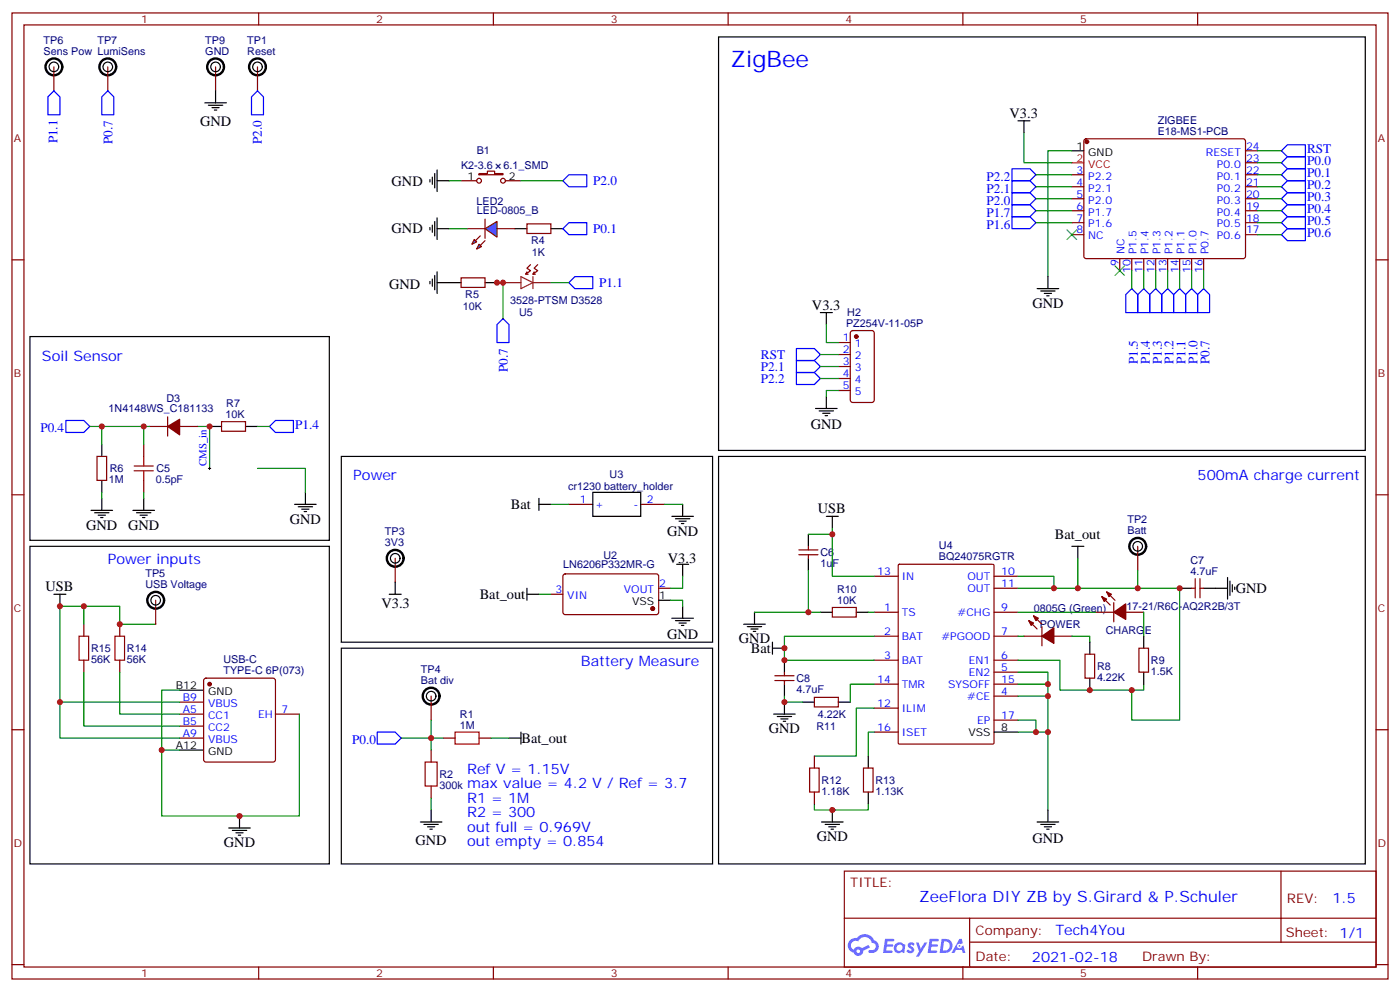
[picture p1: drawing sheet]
<svg xmlns="http://www.w3.org/2000/svg" width="412mm" height="292mm" viewBox="0 0 412 292" stroke-linecap="round" stroke-linejoin="round" font-family="sans-serif">
<g fill="none" stroke="#870000" stroke-width=".35">
<path d="M3.5 3.8h405.4v284.3h-405.4zM7.1 7.3h398.2v277.3h-398.2zM76.2 3.8v3.5M145.3 3.8v3.5M214.5 3.8v3.5M283.6 3.8v3.5M352.8 3.8v3.5M3.5 76.5h3.6M405.3 76.5h3.6M3.5 145.6h3.6M405.3 145.6h3.6M3.5 214.8h3.6"/>
<path d="M405.3 214.8h3.6M248.7 256.4h156.6v28.2h-156.6zM377.3 256.4v20.9M248.7 270.2h156.5M285.6 277.3h119.6M285.6 270.2v14.2M3.5 283.9h3.6M76.2 284.6v3.5M145.3 284.6v3.5M214.5 284.6v3.5M283.6 284.6v3.5M352.8 284.6v3.5"/>
<path d="M405.3 283.9h3.6"/>
</g>
<g fill="#5487ff">
<path d="M267.7 277.6a1.22 1.22 0 0 1 1.7 .2l-.4 .6a.47 .47 0 0 0-.3-.4 .47 .47 0 0 0-.5 .2l.1 .2a1.14 1.14 0 0 1 .8 1.8 1.14 1.14 0 0 1-1.9 0l-.2-.2 .5-.6 .7 .5a.29 .29 0 0 0 .3-.3 .29 .29 0 0 0-.2-.3 1.04 1.04 0 0 1-.6-1.7z"/>
<path d="M260.7 276.3h2.4l.3 .2-.2 .5-1.8 .1-.1 .8h1.5l.3 .4-.3 .4h-1.6l-.2 1.1h1.7l.2 .3-.2 .3-2.6 .1z"/>
<path d="M273.8 276.3h2.4l.3 .2-.1 .5-1.8 .1-.2 .8h1.6l.3 .4-.4 .4h-1.6l-.1 1.1h1.7l.2 .3-.2 .3-2.6 .1z"/>
<path d="M282.6 276.3h.7l.3 1.3-.6 .3a.69 .69 0 0 0-1 .3 .69 .69 0 0 0 .4 .9 .69 .69 0 0 0 .9-.6l.5-.2 .6 2.2h-.8l-.2-.9h-1.8l-.5 .9h-.8z"/>
<path d="M269.8 277.4h.8l.6 1.8 1.1-1.8h.9l-2.6 4.2h-.8l.9-1.5z"/>
<path d="M277.4 276.3l-.6 4.2h1.3a2.11 2.11 0 0 0 2.5-2.1 2.11 2.11 0 0 0-2.5-2.1zM278.1 277.1a1.39 1.39 0 0 1 1.7 1.4 1.39 1.39 0 0 1-1.8 1.3h-.3z"/>
<path d="M263.7 277.9a1.54 1.54 0 0 0-.1 2.2 1.54 1.54 0 0 0 2.2 .1l.6 .3 .3-2.3-.2-.3h-.4a1.49 1.49 0 0 0-2.4 0zM264 278.9a.94 .94 0 0 1 1.8 0 .94 .94 0 0 1-1.8 0z"/>
<path d="M250.4 276.7a2.18 2.18 0 0 0 1.1 3.7 1.44 1.44 0 0 0 1.6 .9 1.44 1.44 0 0 0 1.2-1.4l2-1.1-.5-.7-1.9 1a1.47 1.47 0 0 0-2.4 .4 1.39 1.39 0 0 1-.7-1.9 1.39 1.39 0 0 1 2-.5 2.12 2.12 0 0 1 2.2-1.3 2.12 2.12 0 0 1 1.9 1.7 1.14 1.14 0 0 1 1.1 1.4 1.14 1.14 0 0 1-1.7 .7 .43 .43 0 0 0-.5 .4 .43 .43 0 0 0 .4 .5 1.98 1.98 0 0 0 2.5-1.2 1.98 1.98 0 0 0-1.2-2.6 3.1 3.1 0 0 0-5.3-.6l-.9 .1zM252.3 280a.55 .55 0 0 1 1.1 0 .55 .55 0 0 1-1.1 0z"/>
<circle cx="282.6" cy="278.4" r=".26"/>
</g>
<g fill="none" stroke="#870000" stroke-width=".35">
<path d="M315.7 51.4h3.6M315.7 55h3.6M315.7 58.5h3.6M319.5 41.1l.5-.2h46.2l.5 .2 .2 .5-.1 34.1-.6 .4h-46.5l-.4-.7v-33.8zM366.9 51.4h3.5M366.9 55h3.5M366.9 58.5h3.5M366.9 47.9h3.5M366.9 44.4h3.5M315.7 62h3.6M315.7 65.5h3.6M315.7 69.1h3.6"/>
<path d="M329.8 76.1v3.6M333.4 76.1v3.6M336.9 76.1v3.6M340.4 76.1v3.6M344 76.1v3.6M347.5 76.1v3.6M351 76.1v3.6M354.5 76.1v3.6M366.9 62h3.5M366.9 65.5h3.5M366.9 69.1h3.5"/>
</g>
<circle cx="320.1" cy="41.7" r=".53" fill="#870000" stroke="#870000" stroke-width=".35"/>
<g fill="none" stroke="#000" stroke-width=".35">
<path d="M315.7 44.4h3.6M158.7 148.4h3.6M158.7 146.7v3.5M197.9 152h6.4M199 152.7h4.2M200 153.4h2.1M200.7 154.1h.7M201.1 148.4v3.6M15.9 174.9h3.5M17.6 174.9v3.5M67.4 243.7h6.3M68.4 244.4h4.3"/>
<path d="M69.5 245.1h2.1M70.2 245.8h.7M70.6 240.2v3.5"/>
</g>
<path d="M315.7 47.9h3.6" fill="none" stroke="#f00" stroke-width=".35"/>
<path d="M142.9 67.3l3.5-2.1v4.6z" fill="#09f" stroke="#870000" stroke-width=".35"/>
<path d="M142.9 64.5v5.6z" fill="#f00" stroke="#870000" stroke-width=".35"/>
<g fill="#870000" stroke="#870000" stroke-width=".35">
<path d="M142.9 70.8l-1.4 1.4z"/>
<path d="M141.5 69.4l-1.4 1.4z"/>
</g>
<g fill="#09f" stroke="#870000" stroke-width=".35">
<path d="M141.1 71.9l.7 .7-1.4 .7z"/>
<path d="M139.7 70.5l.7 .7-1.4 .7z"/>
</g>
<g fill="none" stroke="#870000" stroke-width=".35">
<path d="M15.9 19.7v7M31.7 19.7v7M63.5 19.7v7M75.8 19.7v7M135.8 53.2h4.6M141.1 51.1h2.5v-.7h2.1v.7h2.5v.3h-7.1zM148.9 53.2h4.6M137.6 67.3h5.3M146.4 67.3h5.3M155.2 65.9h7.1v2.8h-7.1zM156.3 77.9l-1.1 1.1 1.1 .7-1.4 1 .3-.7M158.4 77.9l-1.1 1.1 1.1 .7-1.4 1 .3-.7"/>
<path d="M135.8 81.8h7.1v2.8h-7.1zM154.9 80.7h.7M157 80.7h.7M250.7 97.5l.5-.2h5.6l.7 .4v20.1l-.4 .6-5.9 .1-.7-.5v-20zM246.9 100.8h3.6M246.9 104.4h3.6M246.9 107.9h3.6M246.9 111.4h3.6M246.9 114.9h3.6M28.6 134.3h2.8v7.1h-2.8zM42.3 130.8v3.5M44.1 125.5h5.3"/>
<path d="M49.4 122.7v5.6M52.9 125.5h5.3M65.3 124.1h7v2.8h-7zM42.3 141.4v3.5M167.6 148.4h7M188.7 148.4h7.1M45.9 176.7v7M116.4 164.3v7.1M162.3 174.9h3.5M166 169.1l.5-.2 27.1 .1 .4 .6v10.9l-.7 .4-27.1-.1-.4-.6v-10.6zM194 173.1h3.6M235.3 163.3h5.6"/>
<path d="M235.3 161.9h5.6M238.1 160.8v1.1M238.1 163.3v1M245.2 178.8h7v2.8h-7zM257.5 169.6h7.1M264.6 166.3l.3-.2h27.6l.3 .2v52.4l-.2 .3h-27.7l-.3-.2zM292.8 169.6h7.1M292.8 173.1h7.1M324.6 175.6l2.4 2.5M326 174.2l2.4 2.5M328.1 177.4v5.6M335.1 160.8v7.1"/>
<path d="M351 173.1h1.1M352.1 170.3v5.7M353.5 173.1h1M353.5 170.3v5.7M24.7 183.7v3.6M24.7 194.3v3.5M35.3 183.7v3.6M35.3 194.3v3.5M60.2 199.8l.5-.2h19.7l.5 .2 .2 .5v23.3l-.2 .5-.5 .2h-19.7l-.5-.2-.2-.5v-23.3zM228.2 198.9h5.7M231.1 197.8v1.1M257.5 180.2h7.1"/>
<path d="M257.5 187.3h7.1M257.5 194.3h7.1M292.8 180.2h7.1M292.8 187.3h7.1M292.8 194.3h7.1M292.8 197.8h7.1M301.6 187.3h5.3M303 182.7l2.5 2.4M304.4 181.3l2.5 2.4M306.9 184.4v5.7M310.4 187.3h5.3M319.6 192.5h2.8v7.1h-2.8z"/>
<path d="M322.8 180.2h5.3M331.6 180.2h5.3M335.5 190.8h2.8v7h-2.8zM52.9 210.2h7.1M52.9 217.2h7.1M52.9 213.7h7.1M52.9 206.7h7.1M81.1 210.2h7.1M127 204.9v7M130.5 217.2h3.6M141.1 217.2h3.5M228.2 200.3h5.7"/>
<path d="M231.1 200.3v1.1M239.9 205.2h7v2.9h-7zM257.5 208.4h7.1M257.5 201.4h7.1M257.5 215.5h7.1M292.8 204.9h7.1M292.8 201.4h7.1M292.8 211.9h7.1M127 220.8v3.5M127 231.4v3.5M239.9 222.5v3.6M239.9 233.1v3.5"/>
<path d="M254.4 226.1h2.8v7h-2.8z"/>
<circle cx="141.1" cy="53.2" r=".71"/>
<circle cx="148.2" cy="53.2" r=".71"/>
</g>
<g fill="none" stroke="#000" stroke-width=".35">
<path d="M211.7 10.9h190.5v121.7h-190.5zM60.3 30.3h6.4M61.4 31h4.2M62.4 31.7h2.2M63.1 32.4h.8M63.5 26.7v3.6M299.9 35.6h3.5M301.6 35.6v3.5M126.6 52.8v.8M127.4 52.1v2.2M128.1 51.1v4.2M128.8 53.2h3.5"/>
<path d="M128.8 50v6.4M126.6 67v.7M127.4 66.3v2.1M128.1 65.2v4.2M128.8 64.1v6.4M128.8 67.3h3.5M151.7 67.3h3.5M162.3 67.3h3.5M8.8 99.1h88.2v59.9h-88.2zM126.6 82.8v.7M127.4 82.1v2.1M128.1 81.1v4.2"/>
<path d="M128.8 80v6.4M128.8 83.2h7M142.9 83.2h3.5M241.7 92h3.5M243.4 92v3.5M305.5 84.9h6.4M306.6 85.7h4.2M307.6 86.4h2.1M308.3 87.1h.7M308.7 81.4v3.5M243.4 116.7v3.5M30 130.8v3.5"/>
<path d="M61.7 125.5h3.6M72.3 125.5h3.5M100.5 134.3h109.4v54.7h-109.4zM211.7 134.3h190.5v120h-190.5zM240.2 120.2h6.4M241.3 120.9h4.2M242.4 121.6h2.1M243.1 122.3h.7M26.8 150.2h6.4M27.9 150.9h4.2M28.9 151.6h2.1M29.6 152.3h.7"/>
<path d="M30 141.4v3.5M30 146.7v3.5M39.2 150.2h6.3M40.2 150.9h4.2M41.3 151.6h2.1M42 152.3h.7M42.3 146.7v3.5M86.8 148.4h6.3M87.8 149.2h4.3M88.9 149.9h2.1M89.6 150.6h.7M90 144.9v3.5"/>
<path d="M174.6 144.9h14.1v7.1h-14.1zM238.1 157.3v3.5M243.4 152h3.5M245.2 152v3.5M8.8 160.8h88.2v93.5h-88.2zM114.7 174.9h3.5M116.4 171.4v3.5M155.2 174.9h3.5M155.2 173.1v3.6M194 176.7h3.6M199.3 166.1h3.5M201.1 166.1v3.5"/>
<path d="M201.1 178.4v3.6M238.1 164.3v3.6M315.7 160.8h3.6M317.5 160.8v3.5M347.5 173.1h3.5M354.5 173.1h7.1M361.6 170v6.3M362.3 171v4.3M363 172.1v2.1M363.7 172.8v.7M100.5 190.8h109.4v63.5h-109.4zM197.9 182h6.4"/>
<path d="M199 182.7h4.2M200 183.4h2.1M200.7 184.1h.7M219.1 183.7h6.3M220.1 184.4h4.3M221.2 185.1h2.1M221.9 185.8h.7M222.2 180.2v3.5M227.5 190.8h3.6M227.5 189v3.5M231.1 194.3v3.5M241.7 180.2h3.5"/>
<path d="M252.2 180.2h3.6M321 189v3.5M321 199.6v3.5M336.9 187.3v3.5M336.9 197.8v3.6M52.9 203.1h7.1M149.9 217.2h3.6M153.5 215.5v3.5M227.9 210.2h6.3M229 210.9h4.2M230 211.6h2.1M230.7 212.3h.7"/>
<path d="M231.1 201.4v3.5M231.1 206.7v3.5M236.4 206.7h3.5M246.9 206.7h3.6M292.8 215.5h7.1M52.9 220.8h7.1M127 238.4v3.5M245.2 238.4v3.5M255.8 222.5v3.6M255.8 233.1v3.5M308.7 238.4v3.5M123.8 241.9h6.4"/>
<path d="M124.9 242.6h4.2M125.9 243.3h2.2M126.6 244.1h.8M242 241.9h6.4M243.1 242.6h4.2M244.1 243.3h2.1M244.8 244.1h.7M305.5 241.9h6.4M306.6 242.6h4.2M307.6 243.3h2.1M308.3 244.1h.7"/>
<circle cx="15.9" cy="19.7" r="1.41"/>
<circle cx="31.7" cy="19.7" r="1.41"/>
<circle cx="63.5" cy="19.7" r="1.41"/>
<circle cx="75.8" cy="19.7" r="1.41"/>
<circle cx="45.9" cy="176.7" r="1.41"/>
<circle cx="116.4" cy="164.3" r="1.41"/>
<circle cx="335.1" cy="160.8" r="1.41"/>
<circle cx="127" cy="204.9" r="1.41"/>
</g>
<g fill="none" stroke="#00f" stroke-width=".35">
<path d="M14.1 28.5l1.8-1.8 1.7 1.8v5.3h-3.5zM30 28.5l1.7-1.8 1.8 1.8v5.3h-3.5zM74.1 28.5l1.7-1.8 1.8 1.8v5.3h-3.5zM165.8 53.2l1.8-1.8h5.3v3.6h-5.3zM298.1 49.7h5.3l1.8 1.7-1.8 1.8h-5.3zM298.1 53.2h5.3l1.8 1.8-1.8 1.7h-5.3zM298.1 56.7h5.3l1.8 1.8-1.8 1.8h-5.3zM377.5 58.5l1.7-1.8h5.3v3.6h-5.3zM377.5 55l1.7-1.8h5.3v3.5h-5.3zM377.5 51.4l1.7-1.7h5.3v3.5h-5.3zM377.5 47.9l1.7-1.8h5.3v3.6h-5.3zM377.5 44.4l1.7-1.8h5.3v3.5h-5.3z"/>
<path d="M165.8 67.3l1.8-1.8h5.3v3.6h-5.3zM298.1 60.3h5.3l1.8 1.7-1.8 1.8h-5.3zM298.1 63.8h5.3l1.8 1.7-1.8 1.8h-5.3zM377.5 69.1l1.7-1.8h5.3v3.5h-5.3zM377.5 65.5l1.7-1.7h5.3v3.5h-5.3zM377.5 62l1.7-1.7h5.3v3.5h-5.3zM148.2 93.8l1.7 1.7v5.3h-3.5v-5.3zM167.6 83.2l1.7-1.8h5.3v3.5h-5.3zM333.4 84.9l1.7 1.8v5.3h-3.5v-5.3zM336.9 84.9l1.8 1.8v5.3h-3.6v-5.3zM338.7 86.7l1.7-1.8 1.8 1.8v5.3h-3.5zM344 84.9l1.7 1.8v5.3h-3.5v-5.3z"/>
<path d="M345.7 86.7l1.8-1.8 1.7 1.8v5.3h-3.5zM351 84.9l1.8 1.8v5.3h-3.6v-5.3zM354.5 84.9l1.8 1.8v5.3h-3.5v-5.3zM234.6 102.6h5.3l1.8 1.8-1.8 1.7h-5.3zM234.6 106.1h5.3l1.8 1.8-1.8 1.7h-5.3zM234.6 109.6h5.3l1.8 1.8-1.8 1.8h-5.3zM19.4 123.8h5.3l1.8 1.7-1.8 1.8h-5.3zM79.4 125.5l1.7-1.7h5.3v3.5h-5.3zM111.1 215.5h5.3l1.8 1.7-1.8 1.8h-5.3z"/>
</g>
<g fill="none" stroke="#008700" stroke-width=".35">
<path d="M301.6 39.1v8.8h14.1M132.3 53.2h3.5M153.5 53.2h12.3M305.2 51.4h10.5M305.2 55h10.5M305.2 58.5h10.5M315.7 44.4h-7v37M370.4 51.4h7.1M370.4 55h7.1M370.4 58.5h7.1M370.4 47.9h7.1M370.4 44.4h7.1"/>
<path d="M132.3 67.3h5.3M305.2 62h10.5M305.2 65.5h10.5M333.4 79.7v5.2M336.9 79.7v5.2M340.4 79.7v5.2M344 79.7v5.2M347.5 79.7v5.2M351 79.7v5.2M354.5 79.7v5.2M370.4 62h7.1M370.4 65.5h7.1"/>
<path d="M370.4 69.1h7.1M148.2 83.2h-1.8h1.8v10.6M162.3 83.2h5.3M243.4 95.5v5.3h3.5M241.7 104.4h5.2M241.7 107.9h5.2M241.7 111.4h5.2M246.9 114.9h-3.5v1.8M26.5 125.5h17.6M30 125.5v5.3M42.3 125.5v5.3M58.2 125.5h3.5v12.4"/>
<path d="M75.8 137.9h14.2v7M75.8 125.5h3.6M30 144.9v1.8M42.3 144.9v1.8M162.3 148.4h5.3M195.8 148.4h5.3M245.2 155.5v1.8h-7.1M245.2 157.3v12.3h12.3M24.7 178.4v5.3M158.7 174.9h3.6M197.6 176.7h3.5v1.7M201.1 169.6v3.5h-3.5"/>
<path d="M238.1 167.9v12.3h-15.9M299.9 173.1h47.6v38.8h-14.1v-8.8M299.9 169.6h10.5v3.5M317.5 164.3v8.8M335.1 167.9v5.2M24.7 197.8v15.9h28.2M35.3 197.8v12.4h17.6M45.9 183.7h-10.6v-5.3h-17.7v28.3h35.3M238.1 180.2h3.6M255.8 180.2h1.7M257.5 187.3h-26.4v7h26.4M299.9 194.3h12.3v8.8h24.7v-1.7"/>
<path d="M299.9 197.8h8.8v40.6M299.9 180.2h22.9M299.9 187.3h1.7M315.7 187.3h5.3v1.7M336.9 180.2v7.1M17.6 206.7v10.5h35.3M52.9 203.1h-5.3v37.1h40.6v-30M118.2 217.2h12.3M127 211.9v8.9M144.6 217.2h5.3M231.1 204.9v1.8h5.3M257.5 201.4h-7v5.3"/>
<path d="M257.5 215.5h-1.7v7M257.5 208.4h-5.3v14.1h-12.3M299.9 211.9h5.3v3.6M299.9 204.9h8.8M299.9 215.5h8.8M299.9 201.4h8.8M47.6 220.8h5.3M127 234.9v3.5M239.9 236.6v1.8h15.9v-1.8"/>
</g>
<path d="M148.2 83.2h5.3M153.5 81.4l3.5 1.8-3.5 1.7zM157 81.4v3.5M157 83.2h5.3" fill="none" stroke="#8c2424" stroke-width=".35"/>
<g fill="#870000" stroke="#870000" stroke-width=".35">
<path d="M49.4 125.5l3.5-2.1v4.6z"/>
<path d="M303 182.7l1.4 .7-.7 .7z"/>
<path d="M304.4 181.3l1.5 .7-.7 .7z"/>
<path d="M306.9 187.3l3.5-2.5v4.6z"/>
<path d="M328.1 180.2l3.5-2.5v4.6z"/>
<path d="M326 174.2l1.4 .7-.7 .7z"/>
<path d="M324.6 175.6l1.4 .7-.7 .7z"/>
<circle cx="252.2" cy="99.1" r=".53"/>
<circle cx="61.7" cy="201.4" r=".53"/>
<circle cx="192.3" cy="179.1" r=".53"/>
</g>
<path d="M39.5 138.6h5.7M39.5 137.2h5.7M42.3 134.3v2.9M42.3 138.6v2.8M23.3 187.3h2.8v7h-2.8zM33.9 187.3h2.8v7h-2.8zM134.1 215.5h7v3.5h-7zM125.2 224.3h3.6v7.1h-3.6zM238.5 226.1h2.8v7h-2.8z" fill="none" stroke="#a10000" stroke-width=".35"/>
<path d="M314.3 67.7l2.8 2.8M317.1 67.7l-2.8 2.8M328.4 78.2l2.9 2.9M331.3 78.2l-2.9 2.9" fill="none" stroke="#3c3" stroke-width=".35"/>
<path d="M61.4 137.9h.7M61.7 137.5v.7" fill="none" stroke="#000" stroke-width=".29"/>
<g fill="none" stroke="#000" stroke-width=".71">
<circle cx="15.9" cy="19.7" r="2.47"/>
<circle cx="31.7" cy="19.7" r="2.47"/>
<circle cx="63.5" cy="19.7" r="2.47"/>
<circle cx="75.8" cy="19.7" r="2.47"/>
<circle cx="45.9" cy="176.7" r="2.47"/>
<circle cx="116.4" cy="164.3" r="2.47"/>
<circle cx="335.1" cy="160.8" r="2.47"/>
<circle cx="127" cy="204.9" r="2.47"/>
</g>
<g fill="#c00">
<circle cx="148.2" cy="83.2" r=".88"/>
<circle cx="30" cy="125.5" r=".88"/>
<circle cx="42.3" cy="125.5" r=".88"/>
<circle cx="146.4" cy="83.2" r=".88"/>
<circle cx="17.6" cy="206.7" r=".88"/>
<circle cx="70.6" cy="240.2" r=".88"/>
<circle cx="47.6" cy="220.8" r=".88"/>
<circle cx="245.2" cy="157.3" r=".88"/>
<circle cx="333.4" cy="203.1" r=".88"/>
<circle cx="310.4" cy="173.1" r=".88"/>
<circle cx="347.5" cy="173.1" r=".88"/>
<circle cx="308.7" cy="204.9" r=".88"/>
<circle cx="308.7" cy="215.5" r=".88"/>
<circle cx="305.2" cy="215.5" r=".88"/>
<circle cx="238.1" cy="180.2" r=".88"/>
<circle cx="231.1" cy="206.7" r=".88"/>
<circle cx="231.1" cy="194.3" r=".88"/>
<circle cx="231.1" cy="190.8" r=".88"/>
<circle cx="317.5" cy="173.1" r=".88"/>
<circle cx="321" cy="203.1" r=".88"/>
<circle cx="61.7" cy="125.5" r=".88"/>
<circle cx="245.2" cy="238.4" r=".88"/>
<circle cx="127" cy="217.2" r=".88"/>
<circle cx="308.7" cy="201.4" r=".88"/>
<circle cx="17.6" cy="178.4" r=".88"/>
<circle cx="24.7" cy="178.4" r=".88"/>
<circle cx="335.1" cy="173.1" r=".88"/>
<circle cx="35.3" cy="183.7" r=".88"/>
</g>
<text font-size="6.7" fill="#00f" x="215.2" y="19.7">ZigBee</text>
<text font-size="4.6" fill="#00f" x="270.8" y="265.4">ZeeFlora DIY ZB by S.Girard &amp; P.Schuler</text>
<g font-size="4.2">
<text x="297.4" y="34.9">V3.3</text>
<text x="58.9" y="37">GND</text>
<text x="115.4" y="54.6">GND</text>
<text x="115.4" y="68.7">GND</text>
<text x="114.7" y="84.9">GND</text>
<text x="239.2" y="91.3">V3.3</text>
<text x="304.1" y="90.6">GND</text>
<text x="238.8" y="126.4">GND</text>
<text x="150.5" y="149.9">Bat</text>
<text x="25.4" y="155.9">GND</text>
<text x="37.7" y="155.9">GND</text>
<text x="85.4" y="154.1">GND</text>
<text x="240.9" y="150.9">USB</text>
<text x="196.5" y="157.6">GND</text>
<text x="310.8" y="158.7">Bat_out</text>
<text x="196.7" y="165.7">V3.3</text>
<text x="13.4" y="173.8">USB</text>
<text x="112.4" y="178.9">V3.3</text>
<text x="141.3" y="176.3">Bat_out</text>
<text x="364" y="174.6">GND</text>
<text x="196.5" y="188">GND</text>
<text x="217.7" y="189.4">GND</text>
<text x="221.2" y="192.2">Bat</text>
<text x="226.5" y="215.8">GND</text>
<text x="153.6" y="218.7">Bat_out</text>
<text x="66" y="249.3">GND</text>
<text x="122.4" y="248.7">GND</text>
<text x="240.6" y="247.6">GND</text>
<text x="304.1" y="248">GND</text>
</g>
<g font-size="4.2" fill="#00f">
<text x="12.3" y="106.1">Soil Sensor</text>
<text x="104.1" y="141.4">Power</text>
<text x="352.8" y="141.4">500mA charge current</text>
<text x="31.7" y="166.1">Power inputs</text>
<text x="171.1" y="196.1">Battery Measure</text>
<text x="137.6" y="227.8">Ref V = 1.15V</text>
<text x="137.6" y="232.1">max value = 4.2 V / Ref = 3.7</text>
<text x="137.6" y="236.3">R1 = 1M</text>
<text x="137.6" y="240.5">R2 = 300</text>
<text x="137.6" y="244.8">out full = 0.969V</text>
<text x="137.6" y="249">out empty = 0.854</text>
<text x="392.5" y="265.7">1.5</text>
<text x="310.9" y="275.2">Tech4You</text>
<text x="304" y="283">2021-02-18</text>
</g>
<g font-size="3.9" fill="#00f">
<text x="17" y="42.2" transform="rotate(-90 17 42.2)">P1.1</text>
<text x="33.2" y="42.5" transform="rotate(-90 33.2 42.5)">P0.7</text>
<text x="77.1" y="42.4" transform="rotate(-90 77.1 42.4)">P2.0</text>
<text x="385.1" y="45.1">RST</text>
<text x="290.6" y="53.2">P2.2</text>
<text x="385.1" y="52.1">P0.1</text>
<text x="385.1" y="48.6">P0.0</text>
<text x="174.8" y="54.5">P2.0</text>
<text x="290.6" y="56.7">P2.1</text>
<text x="385.1" y="59.2">P0.3</text>
<text x="385.1" y="55.7">P0.2</text>
<text x="290.6" y="60.3">P2.0</text>
<text x="290.6" y="63.8">P1.7</text>
<text x="385.1" y="62.7">P0.4</text>
<text x="174.8" y="68.6">P0.1</text>
<text x="290.6" y="67.3">P1.6</text>
<text x="385.1" y="69.8">P0.6</text>
<text x="385.1" y="66.3">P0.5</text>
<text x="176.5" y="84.4">P1.1</text>
<text x="224.1" y="105.6">RST</text>
<text x="335.1" y="107.2" transform="rotate(-90 335.1 107.2)">P1.5</text>
<text x="338.7" y="107.2" transform="rotate(-90 338.7 107.2)">P1.4</text>
<text x="342.2" y="107.2" transform="rotate(-90 342.2 107.2)">P1.3</text>
<text x="345.7" y="107.2" transform="rotate(-90 345.7 107.2)">P1.2</text>
<text x="349.2" y="107.2" transform="rotate(-90 349.2 107.2)">P1.1</text>
<text x="352.8" y="107.2" transform="rotate(-90 352.8 107.2)">P1.0</text>
<text x="356.3" y="107.2" transform="rotate(-90 356.3 107.2)">P0.7</text>
<text x="149.6" y="109.5" transform="rotate(-90 149.6 109.5)">P0.7</text>
<text x="224.1" y="109.1">P2.1</text>
<text x="224.1" y="112.7">P2.2</text>
<text x="11.9" y="127.3">P0.4</text>
<text x="87" y="126.3">P1.4</text>
<text x="103.7" y="219">P0.0</text>
</g>
<g font-size="3.9" fill="#800">
<text x="250.5" y="261">TITLE:</text>
<text x="379.1" y="265.7">REV:</text>
<text x="287.4" y="275.2">Company:</text>
<text x="378.7" y="275.8">Sheet: 1/1</text>
<text x="287.4" y="282.9">Date:</text>
<text x="336.4" y="282.9">Drawn By:</text>
</g>
<g font-size="3.2" fill="#800">
<text x="41.6" y="6.8">1</text>
<text x="110.8" y="6.8">2</text>
<text x="179.9" y="6.8">3</text>
<text x="249.1" y="6.8">4</text>
<text x="318.2" y="6.8">5</text>
<text x="4.1" y="41.9">A</text>
<text x="405.9" y="41.9">A</text>
<text x="4.1" y="111.1">B</text>
<text x="405.9" y="111.1">B</text>
<text x="4.1" y="180.2">C</text>
<text x="405.9" y="180.2">C</text>
<text x="4.1" y="249.3">D</text>
<text x="405.9" y="249.3">D</text>
<text x="41.6" y="287.6">1</text>
<text x="110.8" y="287.6">2</text>
<text x="179.9" y="287.6">3</text>
<text x="249.1" y="287.6">4</text>
<text x="318.2" y="287.6">5</text>
</g>
<g font-size="3.2" fill="#000080">
<text x="12.9" y="16.2">Sens Pow LumiSens</text>
<text x="12.9" y="12.9">TP6</text>
<text x="28.7" y="12.9">TP7</text>
<text x="60.5" y="16.2">GND</text>
<text x="60.5" y="12.9">TP9</text>
<text x="72.8" y="16.2">Reset</text>
<text x="72.8" y="12.9">TP1</text>
<text x="341" y="39.7">E18-MS1-PCB</text>
<text x="341" y="36.5">ZIGBEE</text>
<text x="140.4" y="45.3">B1</text>
<text x="135.8" y="49.7">K2-3.6</text>
<text x="148.3" y="49.7">6.1_SMD</text>
<text x="140.4" y="60.3">LED2</text>
<text x="140.5" y="63.1">LED-0805_B</text>
<text x="156.5" y="71.9">R4</text>
<text x="156.6" y="75.4">1K</text>
<text x="137.1" y="87.8">R5</text>
<text x="150.3" y="89.5">3528-PTSM D3528</text>
<text x="136.3" y="91.3">10K</text>
<text x="152.9" y="93.1">U5</text>
<text x="249.6" y="93.1">H2</text>
<text x="249.2" y="96.2">PZ254V-11-05P</text>
<text x="49" y="118.4">D3</text>
<text x="66.7" y="119.8">R7</text>
<text x="32" y="121.4">1N4148WS_C181133</text>
<text x="66.4" y="123">10K</text>
<text x="32.1" y="142.2">1M</text>
<text x="32.4" y="139">R6</text>
<text x="45.9" y="142.2">0.5pF</text>
<text x="46.1" y="139">C5</text>
<text x="179.6" y="140.7">U3</text>
<text x="167.4" y="144.2">cr1230 battery_holder</text>
<text x="332.1" y="154">TP2</text>
<text x="113.4" y="160.8">3V3</text>
<text x="113.4" y="157.6">TP3</text>
<text x="276.6" y="161.7">U4</text>
<text x="332.1" y="157.3">Batt</text>
<text x="165.9" y="167.1">LN6206P332MR-G</text>
<text x="177.8" y="164.6">U2</text>
<text x="241.7" y="166.9">1uF</text>
<text x="241.7" y="163.7">C6</text>
<text x="276.6" y="164.9">BQ24075RGTR</text>
<text x="350.7" y="166">C7</text>
<text x="42.8" y="173.1">USB Voltage</text>
<text x="42.8" y="169.9">TP5</text>
<text x="350.7" y="169.3">4.7uF</text>
<text x="246.6" y="177.7">10K</text>
<text x="246.6" y="174.5">R10</text>
<text x="331.9" y="179.6">17-21/R6C-AQ2R2B/3T</text>
<text x="304.6" y="180.2">0805G (Green)</text>
<text x="306.3" y="184.9">POWER</text>
<text x="26.8" y="192">R15</text>
<text x="37.4" y="192">R14</text>
<text x="325.7" y="186.6">CHARGE</text>
<text x="26.8" y="195.1">56K</text>
<text x="37.4" y="195.1">56K</text>
<text x="65.8" y="195.2">USB-C</text>
<text x="323.1" y="197.2">R8</text>
<text x="339" y="195.4">R9</text>
<text x="65.8" y="198.4">TYPE-C 6P(073)</text>
<text x="124" y="201.4">Bat div</text>
<text x="124" y="198.1">TP4</text>
<text x="234.6" y="204">4.7uF</text>
<text x="234.6" y="200.7">C8</text>
<text x="323.1" y="200.4">4.22K</text>
<text x="339" y="198.6">1.5K</text>
<text x="135.5" y="214.4">1M</text>
<text x="135.5" y="211.3">R1</text>
<text x="240.5" y="214.9">R11</text>
<text x="240.9" y="211.3">4.22K</text>
<text x="129.5" y="232.1">300k</text>
<text x="129.5" y="229">R2</text>
<text x="242" y="233.9">1.18K</text>
<text x="242" y="230.7">R12</text>
<text x="257.9" y="233.9">1.13K</text>
<text x="257.9" y="230.7">R13</text>
</g>
<g font-size="3.2">
<text x="317.1" y="44">1</text>
<text x="320.6" y="45.8">GND</text>
<text x="137.7" y="52.8">1</text>
<text x="149.9" y="52.8">2</text>
<text x="186.2" y="178.1">VSS</text>
<text x="194.2" y="176.3">1</text>
<text x="51.8" y="202.8">B12</text>
<text x="61.3" y="204.5">GND</text>
<text x="294.9" y="215.1">8</text>
<text x="51.8" y="220.4">A12</text>
<text x="285.2" y="216.5">VSS</text>
<text x="61.3" y="222.2">GND</text>
</g>
<g font-size="3.2" fill="#f00">
<text x="317.1" y="47.6">2</text>
<text x="320.6" y="49.3">VCC</text>
</g>
<g font-size="3.2" fill="#00f">
<text x="355.2" y="45.8">RESET</text>
<text x="367.1" y="47.6">23</text>
<text x="367.1" y="44">24</text>
<text x="317.1" y="51.1">3</text>
<text x="320.6" y="52.8">P2.2</text>
<text x="358.5" y="52.8">P0.1</text>
<text x="358.5" y="49.3">P0.0</text>
<text x="367.1" y="51.1">22</text>
<text x="317.1" y="54.6">4</text>
<text x="317.1" y="58.1">5</text>
<text x="320.6" y="56.4">P2.1</text>
<text x="320.6" y="59.9">P2.0</text>
<text x="358.5" y="59.9">P0.3</text>
<text x="358.5" y="56.4">P0.2</text>
<text x="367.1" y="58.1">20</text>
<text x="367.1" y="54.6">21</text>
<text x="317.1" y="61.7">6</text>
<text x="317.1" y="65.2">7</text>
<text x="320.6" y="63.4">P1.7</text>
<text x="358.5" y="63.4">P0.4</text>
<text x="367.1" y="65.2">18</text>
<text x="367.1" y="61.7">19</text>
<text x="317.1" y="68.7">8</text>
<text x="320.6" y="67">P1.6</text>
<text x="320.6" y="70.5">NC</text>
<text x="358.5" y="70.5">P0.6</text>
<text x="358.5" y="67">P0.5</text>
<text x="367.1" y="68.7">17</text>
<text x="331.3" y="74.8" transform="rotate(-90 331.3 74.8)">NC</text>
<text x="334.8" y="74.8" transform="rotate(-90 334.8 74.8)">P1.5</text>
<text x="338.3" y="74.8" transform="rotate(-90 338.3 74.8)">P1.4</text>
<text x="341.8" y="74.8" transform="rotate(-90 341.8 74.8)">P1.3</text>
<text x="345.4" y="74.8" transform="rotate(-90 345.4 74.8)">P1.2</text>
<text x="348.9" y="74.8" transform="rotate(-90 348.9 74.8)">P1.1</text>
<text x="352.4" y="74.8" transform="rotate(-90 352.4 74.8)">P1.0</text>
<text x="356" y="74.8" transform="rotate(-90 356 74.8)">P0.7</text>
<text x="329.5" y="78.3" transform="rotate(-90 329.5 78.3)">9</text>
<text x="333" y="80.3" transform="rotate(-90 333 80.3)">10</text>
<text x="336.5" y="80.3" transform="rotate(-90 336.5 80.3)">11</text>
<text x="340.1" y="80.3" transform="rotate(-90 340.1 80.3)">12</text>
<text x="343.6" y="80.3" transform="rotate(-90 343.6 80.3)">13</text>
<text x="347.1" y="80.3" transform="rotate(-90 347.1 80.3)">14</text>
<text x="350.7" y="80.3" transform="rotate(-90 350.7 80.3)">15</text>
<text x="354.2" y="80.3" transform="rotate(-90 354.2 80.3)">16</text>
<text x="248.3" y="100.5">1</text>
<text x="248.3" y="104">2</text>
<text x="248.3" y="107.5">3</text>
<text x="251.8" y="102.2">1</text>
<text x="251.8" y="105.8">2</text>
<text x="248.3" y="111.1">4</text>
<text x="251.8" y="109.3">3</text>
<text x="251.8" y="112.8">4</text>
<text x="248.3" y="114.6">5</text>
<text x="251.8" y="116.3">5</text>
<text x="60.9" y="137.2" transform="rotate(-90 60.9 137.2)">CMS_in</text>
<text x="170.8" y="148.1">1</text>
<text x="175.3" y="149.5">+</text>
<text x="186.6" y="149.5">-</text>
<text x="190.5" y="148.1">2</text>
<text x="194.2" y="172.8">2</text>
<text x="258.4" y="169.3">13</text>
<text x="265.6" y="170.7">IN</text>
<text x="285" y="170.7">OUT</text>
<text x="294.9" y="169.3">10</text>
<text x="294.9" y="172.8">11</text>
<text x="163.6" y="174.6">3</text>
<text x="167.1" y="176.3">VIN</text>
<text x="183.8" y="174.6">VOUT</text>
<text x="260.4" y="179.8">1</text>
<text x="285" y="174.2">OUT</text>
<text x="294.9" y="179.8">9</text>
<text x="265.6" y="181.3">TS</text>
<text x="282.1" y="181.3">#CHG</text>
<text x="260.4" y="186.9">2</text>
<text x="265.6" y="188.3">BAT</text>
<text x="277.3" y="188.3">#PGOOD</text>
<text x="294.9" y="186.9">7</text>
<text x="260.4" y="194">3</text>
<text x="265.6" y="195.4">BAT</text>
<text x="285.4" y="195.4">EN1</text>
<text x="294.9" y="197.5">5</text>
<text x="294.9" y="194">6</text>
<text x="258.4" y="201">14</text>
<text x="265.6" y="202.4">TMR</text>
<text x="279.3" y="202.4">SYSOFF</text>
<text x="285.4" y="198.9">EN2</text>
<text x="294.9" y="201">15</text>
<text x="53.8" y="206.3">B9</text>
<text x="53.8" y="209.8">A5</text>
<text x="61.3" y="208.1">VBUS</text>
<text x="82.9" y="209.8">7</text>
<text x="258.4" y="208.1">12</text>
<text x="265.6" y="209.5">ILIM</text>
<text x="284.9" y="206">#CE</text>
<text x="294.9" y="204.5">4</text>
<text x="53.8" y="213.4">B5</text>
<text x="61.3" y="211.6">CC1</text>
<text x="61.3" y="215.1">CC2</text>
<text x="76" y="211.2">EH</text>
<text x="258.4" y="215.1">16</text>
<text x="287.8" y="213">EP</text>
<text x="294.9" y="211.6">17</text>
<text x="53.8" y="216.9">A9</text>
<text x="61.3" y="218.7">VBUS</text>
<text x="265.6" y="216.5">ISET</text>
</g>
</svg>
